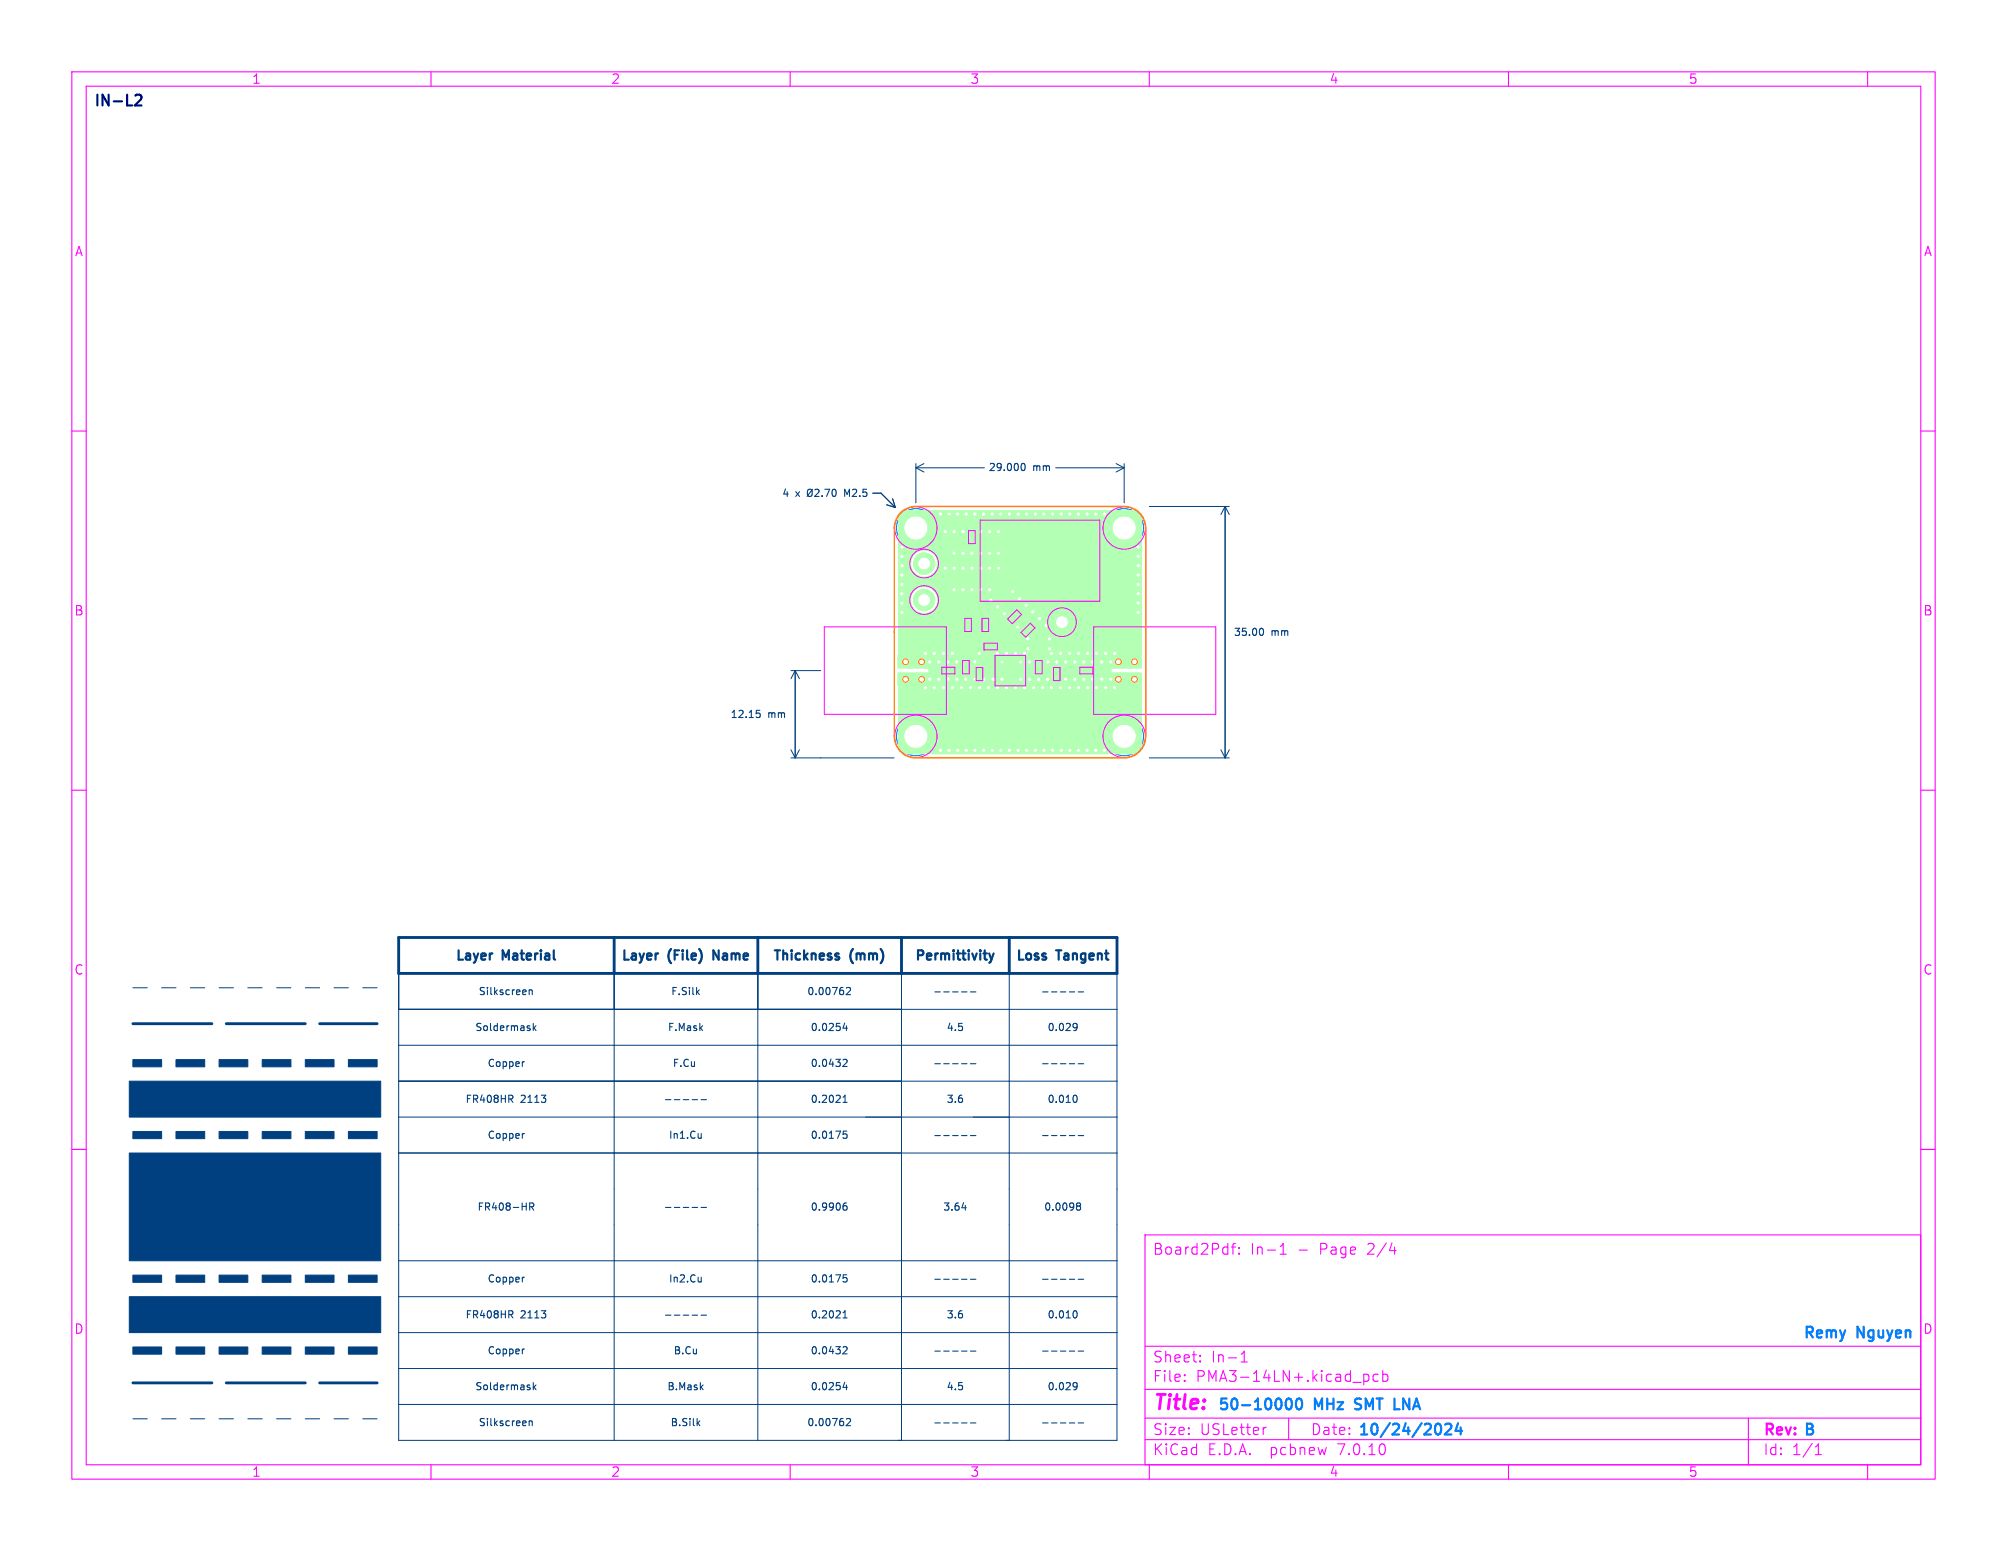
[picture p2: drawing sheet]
<svg xmlns="http://www.w3.org/2000/svg" width="279mm" height="216mm" viewBox="0 0 279 216" stroke-linecap="round" stroke-linejoin="round" font-family="sans-serif">
<path d="M179 195.2a.55 .55 0 0 1 .3-.5h.2a.94 .94 0 0 1 0 1.5h-.2a.55 .55 0 0 1-.3-.6M180.6 194.7a.36 .36 0 0 1 .6 .3 .77 .77 0 0 1-.4 1.2 1 1 0 0 1-.2-1.5zM188.6 196.1l.2 .1M188.7 194.8l-.1 .2 .1 .2M194.1 196.2h.7M200 198.2a.36 .36 0 0 1 .6 .3 .77 .77 0 0 1-.5 1.2l-.1-.1M201.2 198.3l.2-.1h.5a.41 .41 0 0 1 .1 .6l-.9 .9h1M203 198.1l-.4 1.1h1M203.3 198.7v1" fill="none" stroke="#0080ff" stroke-width=".3"/>
<g fill="none" stroke="#0080ff" stroke-width=".15">
<circle cx="127.5" cy="73.5" r="2.7"/>
<circle cx="156.5" cy="73.5" r="2.7"/>
<circle cx="127.5" cy="102.5" r="2.7"/>
<circle cx="156.5" cy="102.5" r="2.7"/>
</g>
<g fill="#b3ffb3" stroke="#b3ffb3" stroke-width=".14">
<circle cx="147.8" cy="86.6" r="1.5"/>
<circle cx="128.7" cy="83.5" r="1.5"/>
<circle cx="128.7" cy="78.4" r="1.5"/>
<circle cx="136.9" cy="104.5" r=".3"/>
<circle cx="145.7" cy="87" r=".3"/>
<circle cx="131.3" cy="91" r=".3"/>
<circle cx="150.9" cy="94.5" r=".3"/>
<circle cx="131.3" cy="95.8" r=".3"/>
<circle cx="133.3" cy="71.6" r=".3"/>
<circle cx="146.1" cy="90.3" r=".3"/>
<circle cx="129.4" cy="94.5" r=".3"/>
<circle cx="135.7" cy="94.5" r=".3"/>
<circle cx="130.1" cy="95.8" r=".3"/>
<circle cx="153.4" cy="94.5" r=".3"/>
<circle cx="153.7" cy="104.5" r=".3"/>
<circle cx="142.9" cy="104.5" r=".3"/>
<circle cx="138.9" cy="95.8" r=".3"/>
<circle cx="130.7" cy="94.5" r=".3"/>
<circle cx="158.5" cy="85.3" r=".3"/>
<circle cx="136.5" cy="82.1" r=".3"/>
<circle cx="145.9" cy="94.5" r=".3"/>
<circle cx="130.9" cy="104.5" r=".3"/>
<circle cx="148.9" cy="95.8" r=".3"/>
<circle cx="128.8" cy="91" r=".3"/>
<circle cx="144.7" cy="86.1" r=".3"/>
<circle cx="136.5" cy="74" r=".3"/>
<circle cx="152.1" cy="92.1" r=".3"/>
<circle cx="142.9" cy="71.6" r=".3"/>
<circle cx="148.9" cy="71.6" r=".3"/>
<circle cx="136.5" cy="77" r=".3"/>
<circle cx="135.7" cy="92.1" r=".3"/>
<circle cx="132.8" cy="82.1" r=".3"/>
<circle cx="145.1" cy="95.8" r=".3"/>
<circle cx="147.7" cy="71.6" r=".3"/>
<circle cx="143.3" cy="94.5" r=".3"/>
<circle cx="141" cy="82.4" r=".3"/>
<circle cx="151.3" cy="71.6" r=".3"/>
<circle cx="142.9" cy="84.2" r=".3"/>
<circle cx="138.1" cy="71.6" r=".3"/>
<circle cx="152.5" cy="71.6" r=".3"/>
<circle cx="152.7" cy="91" r=".3"/>
<circle cx="150.2" cy="91" r=".3"/>
<circle cx="148.9" cy="104.5" r=".3"/>
<circle cx="142.1" cy="92.1" r=".3"/>
<circle cx="134.5" cy="104.5" r=".3"/>
<circle cx="158.5" cy="78.7" r=".3"/>
<circle cx="135.1" cy="95.8" r=".3"/>
<circle cx="137.8" cy="82.1" r=".3"/>
<circle cx="132.1" cy="71.6" r=".3"/>
<circle cx="125.5" cy="80.1" r=".3"/>
<circle cx="141.4" cy="91" r=".3"/>
<circle cx="132.8" cy="74" r=".3"/>
<circle cx="143.8" cy="85.2" r=".3"/>
<circle cx="131.6" cy="74" r=".3"/>
<circle cx="136.3" cy="91" r=".3"/>
<circle cx="138.1" cy="104.5" r=".3"/>
<circle cx="133.2" cy="94.5" r=".3"/>
<circle cx="141.9" cy="83.3" r=".3"/>
<circle cx="130.7" cy="92.1" r=".3"/>
<circle cx="150.9" cy="92.1" r=".3"/>
<circle cx="142.1" cy="94.5" r=".3"/>
<circle cx="147.6" cy="91" r=".3"/>
<circle cx="132.8" cy="77" r=".3"/>
<circle cx="155.2" cy="95.8" r=".3"/>
<circle cx="145.3" cy="71.6" r=".3"/>
<circle cx="141.4" cy="95.8" r=".3"/>
<circle cx="152.1" cy="94.5" r=".3"/>
<circle cx="147.6" cy="95.8" r=".3"/>
<circle cx="130.9" cy="71.6" r=".3"/>
<circle cx="138.9" cy="91" r=".3"/>
<circle cx="130.1" cy="91" r=".3"/>
<circle cx="151.4" cy="95.8" r=".3"/>
<circle cx="144.1" cy="71.6" r=".3"/>
<circle cx="152.5" cy="104.5" r=".3"/>
<circle cx="125.5" cy="82.7" r=".3"/>
<circle cx="153.9" cy="91" r=".3"/>
<circle cx="131.6" cy="79.1" r=".3"/>
<circle cx="150.1" cy="104.5" r=".3"/>
<circle cx="128.8" cy="95.8" r=".3"/>
<circle cx="132.1" cy="104.5" r=".3"/>
<circle cx="141.7" cy="71.6" r=".3"/>
<circle cx="135.3" cy="82.1" r=".3"/>
<circle cx="141.7" cy="104.5" r=".3"/>
<circle cx="137.8" cy="74" r=".3"/>
<circle cx="140.1" cy="95.8" r=".3"/>
<circle cx="155.2" cy="91" r=".3"/>
<circle cx="158.5" cy="80.1" r=".3"/>
<circle cx="133.2" cy="92.1" r=".3"/>
<circle cx="138.9" cy="84.5" r=".3"/>
<circle cx="134.5" cy="94.5" r=".3"/>
<circle cx="140.5" cy="71.6" r=".3"/>
<circle cx="154.6" cy="94.5" r=".3"/>
<circle cx="151.4" cy="91" r=".3"/>
<circle cx="144.1" cy="104.5" r=".3"/>
<circle cx="146.5" cy="71.6" r=".3"/>
<circle cx="132.8" cy="79.1" r=".3"/>
<circle cx="137.8" cy="77" r=".3"/>
<circle cx="147.1" cy="92.1" r=".3"/>
<circle cx="142.6" cy="91" r=".3"/>
<circle cx="136.5" cy="79.1" r=".3"/>
<circle cx="136.3" cy="95.8" r=".3"/>
<circle cx="125.5" cy="85.3" r=".3"/>
<circle cx="143.1" cy="90.3" r=".3"/>
<circle cx="145.3" cy="104.5" r=".3"/>
<circle cx="132.6" cy="95.8" r=".3"/>
<circle cx="146.1" cy="88.9" r=".3"/>
<circle cx="158.5" cy="76.1" r=".3"/>
<circle cx="146.4" cy="91" r=".3"/>
<circle cx="136.9" cy="71.6" r=".3"/>
<circle cx="150.1" cy="71.6" r=".3"/>
<circle cx="152.7" cy="95.8" r=".3"/>
<circle cx="143.9" cy="95.8" r=".3"/>
<circle cx="142.6" cy="95.8" r=".3"/>
<circle cx="138.2" cy="94.5" r=".3"/>
<circle cx="139" cy="79.1" r=".3"/>
<circle cx="147.7" cy="104.5" r=".3"/>
<circle cx="148.4" cy="92.1" r=".3"/>
<circle cx="137.8" cy="79.1" r=".3"/>
<circle cx="137" cy="94.5" r=".3"/>
<circle cx="139" cy="74" r=".3"/>
<circle cx="150.2" cy="95.8" r=".3"/>
<circle cx="125.5" cy="81.3" r=".3"/>
<circle cx="134.1" cy="79.1" r=".3"/>
<circle cx="139.8" cy="85.4" r=".3"/>
<circle cx="137.6" cy="95.8" r=".3"/>
<circle cx="151.3" cy="104.5" r=".3"/>
<circle cx="134.5" cy="71.6" r=".3"/>
<circle cx="139.3" cy="71.6" r=".3"/>
<circle cx="149.6" cy="92.1" r=".3"/>
<circle cx="153.4" cy="92.1" r=".3"/>
<circle cx="125.5" cy="84" r=".3"/>
<circle cx="139.5" cy="92.1" r=".3"/>
<circle cx="158.5" cy="84" r=".3"/>
<circle cx="135.3" cy="77" r=".3"/>
<circle cx="158.5" cy="81.3" r=".3"/>
<circle cx="140.1" cy="91" r=".3"/>
<circle cx="153.7" cy="71.6" r=".3"/>
<circle cx="125.5" cy="77.4" r=".3"/>
<circle cx="135.3" cy="79.1" r=".3"/>
<circle cx="158.5" cy="77.4" r=".3"/>
<circle cx="144.6" cy="94.5" r=".3"/>
<circle cx="135.7" cy="71.6" r=".3"/>
<circle cx="129.4" cy="92.1" r=".3"/>
<circle cx="140.5" cy="104.5" r=".3"/>
<circle cx="132.6" cy="91" r=".3"/>
<circle cx="133.8" cy="95.8" r=".3"/>
<circle cx="134.1" cy="82.1" r=".3"/>
<circle cx="141.7" cy="87.3" r=".3"/>
<circle cx="146.5" cy="104.5" r=".3"/>
<circle cx="132" cy="94.5" r=".3"/>
<circle cx="125.5" cy="78.7" r=".3"/>
<circle cx="143.1" cy="88.9" r=".3"/>
<circle cx="137.9" cy="83.6" r=".3"/>
<circle cx="154.6" cy="92.1" r=".3"/>
<circle cx="146.4" cy="95.8" r=".3"/>
<circle cx="145.9" cy="92.1" r=".3"/>
<circle cx="158.5" cy="82.7" r=".3"/>
<circle cx="148.4" cy="94.5" r=".3"/>
<circle cx="139" cy="77" r=".3"/>
<circle cx="132" cy="92.1" r=".3"/>
<circle cx="148.9" cy="91" r=".3"/>
<circle cx="139.3" cy="104.5" r=".3"/>
<circle cx="134.1" cy="74" r=".3"/>
<circle cx="153.9" cy="95.8" r=".3"/>
<circle cx="143.3" cy="92.1" r=".3"/>
<circle cx="133.3" cy="104.5" r=".3"/>
<circle cx="139.5" cy="94.5" r=".3"/>
<circle cx="125.5" cy="76.1" r=".3"/>
<circle cx="134.1" cy="77" r=".3"/>
<circle cx="149.6" cy="94.5" r=".3"/>
<circle cx="135.7" cy="104.5" r=".3"/>
</g>
<g fill="#b3ffb3">
<path d="M124.9 91.2l34.1-.1-.1 2h-4.1v.5h4.1l.1 1.9h-34l-.1-.9h.8a.41 .41 0 0 0 .4 .4 .41 .41 0 0 0 .4-.4h1.4a.41 .41 0 0 0 .4 .4 .41 .41 0 0 0 .4-.4h26.6a.41 .41 0 0 0 .4 .4 .41 .41 0 0 0 .4-.4h1.4a.41 .41 0 0 0 .6 .3 .41 .41 0 0 0 .1-.6 .41 .41 0 0 0-.7 .1v.2h-1.4a.41 .41 0 0 0-.4-.4 .41 .41 0 0 0-.4 .4h-26.6a.41 .41 0 0 0-.4-.4 .41 .41 0 0 0-.4 .4h-1.4a.41 .41 0 0 0-.4-.4 .41 .41 0 0 0-.4 .4h-.8l.1-1h4.2v-.5h-4.2l-.1-1h.8a.41 .41 0 0 0 .4 .4 .41 .41 0 0 0 .4-.4h1.4a.41 .41 0 0 0 .4 .4 .41 .41 0 0 0 .4-.4h26.6a.41 .41 0 0 0 .4 .4 .41 .41 0 0 0 .4-.4h1.4a.41 .41 0 0 0 .6 .4 .41 .41 0 0 0 .1-.7 .41 .41 0 0 0-.7 .2v.1h-1.4a.41 .41 0 0 0-.4-.4 .41 .41 0 0 0-.4 .4h-26.6a.41 .41 0 0 0-.4-.4 .41 .41 0 0 0-.4 .4h-1.4a.41 .41 0 0 0-.4-.4 .41 .41 0 0 0-.4 .4h-.8z"/>
<path d="M125 95.5h34v8.5l-.3 .5-.6 .5h-32.1l-.6-.4-.4-.6v-1.5h.9a1.61 1.61 0 0 0 1.6 1.6 1.61 1.61 0 0 0 1.6-1.6h25.8a1.61 1.61 0 0 0 2.3 1.4 1.61 1.61 0 0 0 .2-2.7 1.61 1.61 0 0 0-2.5 1v.3h-25.8a1.61 1.61 0 0 0-1.6-1.6 1.61 1.61 0 0 0-1.6 1.6h-.9z"/>
<path d="M125.4 71.4l.6-.4h32l.6 .4 .4 .6v19.1h-34v-7.6h1.8a1.81 1.81 0 0 0 2.7 1.6 1.81 1.81 0 0 0 .2-3 1.81 1.81 0 0 0-2.8 1.2l-.1 .2h-1.8v-5.1h1.8a1.81 1.81 0 0 0 2.7 1.7 1.81 1.81 0 0 0 .2-3.1 1.81 1.81 0 0 0-2.8 1.2l-.1 .2h-1.8v-4.9h.9a1.61 1.61 0 0 0 1.6 1.6 1.61 1.61 0 0 0 1.6-1.6h25.8a1.61 1.61 0 0 0 2.3 1.4 1.61 1.61 0 0 0 .2-2.7 1.61 1.61 0 0 0-2.5 1v.3h-25.8a1.61 1.61 0 0 0-1.6-1.6 1.61 1.61 0 0 0-1.6 1.6h-.9v-1.6z"/>
</g>
<g fill="#fff" stroke="#fff" stroke-width=".14">
<circle cx="136.9" cy="104.4" r=".15"/>
<circle cx="145.7" cy="87" r=".15"/>
<circle cx="131.3" cy="90.9" r=".15"/>
<circle cx="150.9" cy="94.6" r=".15"/>
<circle cx="131.3" cy="95.7" r=".15"/>
<circle cx="133.3" cy="71.5" r=".15"/>
<circle cx="146.1" cy="90.3" r=".15"/>
<circle cx="129.4" cy="94.6" r=".15"/>
<circle cx="135.7" cy="94.6" r=".15"/>
<circle cx="130.1" cy="95.7" r=".15"/>
<circle cx="153.4" cy="94.6" r=".15"/>
<circle cx="153.7" cy="104.4" r=".15"/>
<circle cx="142.9" cy="104.4" r=".15"/>
<circle cx="138.9" cy="95.7" r=".15"/>
<circle cx="130.7" cy="94.6" r=".15"/>
<circle cx="158.4" cy="85.2" r=".15"/>
<circle cx="136.5" cy="82.1" r=".15"/>
<circle cx="145.9" cy="94.6" r=".15"/>
<circle cx="130.9" cy="104.4" r=".15"/>
<circle cx="148.9" cy="95.7" r=".15"/>
<circle cx="128.8" cy="90.9" r=".15"/>
<circle cx="144.7" cy="86.1" r=".15"/>
<circle cx="136.5" cy="74" r=".15"/>
<circle cx="152.1" cy="92.2" r=".15"/>
<circle cx="142.9" cy="71.5" r=".15"/>
<circle cx="148.9" cy="71.5" r=".15"/>
<circle cx="136.5" cy="77" r=".15"/>
<circle cx="135.7" cy="92.2" r=".15"/>
<circle cx="132.8" cy="82.1" r=".15"/>
<circle cx="145.1" cy="95.7" r=".15"/>
<circle cx="147.7" cy="71.5" r=".15"/>
<circle cx="143.3" cy="94.6" r=".15"/>
<circle cx="141" cy="82.4" r=".15"/>
<circle cx="151.3" cy="71.5" r=".15"/>
<circle cx="142.9" cy="84.2" r=".15"/>
<circle cx="138.1" cy="71.5" r=".15"/>
<circle cx="152.5" cy="71.5" r=".15"/>
<circle cx="152.7" cy="90.9" r=".15"/>
<circle cx="150.2" cy="90.9" r=".15"/>
<circle cx="148.9" cy="104.4" r=".15"/>
<circle cx="142.1" cy="92.2" r=".15"/>
<circle cx="134.5" cy="104.5" r=".15"/>
<circle cx="158.4" cy="78.8" r=".15"/>
<circle cx="135.1" cy="95.7" r=".15"/>
<circle cx="137.8" cy="82.1" r=".15"/>
<circle cx="132.1" cy="71.5" r=".15"/>
<circle cx="125.5" cy="80" r=".15"/>
<circle cx="141.4" cy="90.9" r=".15"/>
<circle cx="132.8" cy="74" r=".15"/>
<circle cx="143.8" cy="85.2" r=".15"/>
<circle cx="131.6" cy="74" r=".15"/>
<circle cx="136.3" cy="90.9" r=".15"/>
<circle cx="138.1" cy="104.4" r=".15"/>
<circle cx="133.2" cy="94.6" r=".15"/>
<circle cx="141.9" cy="83.3" r=".15"/>
<circle cx="130.7" cy="92.2" r=".15"/>
<circle cx="150.9" cy="92.2" r=".15"/>
<circle cx="142.1" cy="94.6" r=".15"/>
<circle cx="147.6" cy="90.9" r=".15"/>
<circle cx="132.8" cy="77" r=".15"/>
<circle cx="155.2" cy="95.8" r=".15"/>
<circle cx="145.3" cy="71.5" r=".15"/>
<circle cx="141.4" cy="95.7" r=".15"/>
<circle cx="152.1" cy="94.6" r=".15"/>
<circle cx="147.6" cy="95.8" r=".15"/>
<circle cx="130.9" cy="71.5" r=".15"/>
<circle cx="138.9" cy="90.9" r=".15"/>
<circle cx="130.1" cy="90.9" r=".15"/>
<circle cx="151.4" cy="95.8" r=".15"/>
<circle cx="144.1" cy="71.5" r=".15"/>
<circle cx="152.5" cy="104.4" r=".15"/>
<circle cx="125.6" cy="82.6" r=".15"/>
<circle cx="153.9" cy="90.9" r=".15"/>
<circle cx="131.6" cy="79.1" r=".15"/>
<circle cx="150.1" cy="104.5" r=".15"/>
<circle cx="128.8" cy="95.8" r=".15"/>
<circle cx="132.1" cy="104.4" r=".15"/>
<circle cx="141.7" cy="71.5" r=".15"/>
<circle cx="135.3" cy="82.1" r=".15"/>
<circle cx="141.7" cy="104.4" r=".15"/>
<circle cx="137.8" cy="74" r=".15"/>
<circle cx="140.1" cy="95.8" r=".15"/>
<circle cx="155.2" cy="90.9" r=".15"/>
<circle cx="158.4" cy="80" r=".15"/>
<circle cx="133.2" cy="92.2" r=".15"/>
<circle cx="138.9" cy="84.5" r=".15"/>
<circle cx="134.5" cy="94.6" r=".15"/>
<circle cx="140.5" cy="71.5" r=".15"/>
<circle cx="154.6" cy="94.6" r=".15"/>
<circle cx="151.4" cy="90.9" r=".15"/>
<circle cx="144.1" cy="104.5" r=".15"/>
<circle cx="146.5" cy="71.5" r=".15"/>
<circle cx="132.8" cy="79.1" r=".15"/>
<circle cx="137.8" cy="77" r=".15"/>
<circle cx="147.1" cy="92.2" r=".15"/>
<circle cx="142.6" cy="90.9" r=".15"/>
<circle cx="136.5" cy="79.1" r=".15"/>
<circle cx="136.3" cy="95.8" r=".15"/>
<circle cx="125.6" cy="85.2" r=".15"/>
<circle cx="143.1" cy="90.3" r=".15"/>
<circle cx="145.3" cy="104.5" r=".15"/>
<circle cx="132.6" cy="95.8" r=".15"/>
<circle cx="146.1" cy="88.9" r=".15"/>
<circle cx="158.4" cy="76.2" r=".15"/>
<circle cx="146.4" cy="90.9" r=".15"/>
<circle cx="136.9" cy="71.5" r=".15"/>
<circle cx="150.1" cy="71.5" r=".15"/>
<circle cx="152.7" cy="95.8" r=".15"/>
<circle cx="143.9" cy="95.8" r=".15"/>
<circle cx="142.6" cy="95.7" r=".15"/>
<circle cx="138.2" cy="94.6" r=".15"/>
<circle cx="139" cy="79.1" r=".15"/>
<circle cx="147.7" cy="104.4" r=".15"/>
<circle cx="148.4" cy="92.2" r=".15"/>
<circle cx="137.8" cy="79.1" r=".15"/>
<circle cx="137" cy="94.6" r=".15"/>
<circle cx="139" cy="74" r=".15"/>
<circle cx="150.2" cy="95.7" r=".15"/>
<circle cx="125.6" cy="81.3" r=".15"/>
<circle cx="134.1" cy="79.1" r=".15"/>
<circle cx="139.8" cy="85.4" r=".15"/>
<circle cx="137.6" cy="95.7" r=".15"/>
<circle cx="151.3" cy="104.5" r=".15"/>
<circle cx="134.5" cy="71.5" r=".15"/>
<circle cx="139.3" cy="71.5" r=".15"/>
<circle cx="149.6" cy="92.2" r=".15"/>
<circle cx="153.4" cy="92.2" r=".15"/>
<circle cx="125.6" cy="83.9" r=".15"/>
<circle cx="139.5" cy="92.2" r=".15"/>
<circle cx="158.4" cy="83.9" r=".15"/>
<circle cx="135.3" cy="77" r=".15"/>
<circle cx="158.4" cy="81.3" r=".15"/>
<circle cx="140.1" cy="90.9" r=".15"/>
<circle cx="153.7" cy="71.5" r=".15"/>
<circle cx="125.5" cy="77.5" r=".15"/>
<circle cx="135.3" cy="79.1" r=".15"/>
<circle cx="158.4" cy="77.5" r=".15"/>
<circle cx="144.6" cy="94.6" r=".15"/>
<circle cx="135.7" cy="71.5" r=".15"/>
<circle cx="129.4" cy="92.2" r=".15"/>
<circle cx="140.5" cy="104.5" r=".15"/>
<circle cx="132.6" cy="90.9" r=".15"/>
<circle cx="133.8" cy="95.7" r=".15"/>
<circle cx="134.1" cy="82.1" r=".15"/>
<circle cx="141.7" cy="87.3" r=".15"/>
<circle cx="146.5" cy="104.4" r=".15"/>
<circle cx="132" cy="94.6" r=".15"/>
<circle cx="125.5" cy="78.7" r=".15"/>
<circle cx="143.1" cy="88.9" r=".15"/>
<circle cx="137.9" cy="83.6" r=".15"/>
<circle cx="154.6" cy="92.2" r=".15"/>
<circle cx="146.4" cy="95.7" r=".15"/>
<circle cx="145.9" cy="92.2" r=".15"/>
<circle cx="158.4" cy="82.6" r=".15"/>
<circle cx="148.4" cy="94.6" r=".15"/>
<circle cx="139" cy="77" r=".15"/>
<circle cx="132" cy="92.2" r=".15"/>
<circle cx="148.9" cy="90.9" r=".15"/>
<circle cx="139.3" cy="104.5" r=".15"/>
<circle cx="134.1" cy="74" r=".15"/>
<circle cx="153.9" cy="95.7" r=".15"/>
<circle cx="143.3" cy="92.2" r=".15"/>
<circle cx="133.3" cy="104.5" r=".15"/>
<circle cx="139.5" cy="94.6" r=".15"/>
<circle cx="125.5" cy="76.2" r=".15"/>
<circle cx="134.1" cy="77" r=".15"/>
<circle cx="149.6" cy="94.6" r=".15"/>
<circle cx="135.7" cy="104.4" r=".15"/>
<circle cx="147.8" cy="86.6" r=".75"/>
<circle cx="128.6" cy="83.5" r=".75"/>
<circle cx="156.5" cy="102.5" r="1.35"/>
<circle cx="128.6" cy="78.4" r=".75"/>
<circle cx="156.5" cy="73.5" r="1.35"/>
<circle cx="127.5" cy="73.5" r="1.35"/>
<circle cx="127.5" cy="102.5" r="1.35"/>
</g>
<g fill="none" stroke="#f0f" stroke-width=".15">
<path d="M10 10h259.4v195.9h-259.4zM12 12h255.4v191.9h-255.4zM60 10v2M110 10v2M160 10v2M210 10v2M260 10v2M10 60h2M267.4 60h2M10 110h2M267.4 110h2M10 160h2"/>
<path d="M267.4 160h2M159.4 171.9h108v32h-108zM171.4 173.6h.6M172 173.1l-.3 .1-.1 .1v1.3M172.5 174.4l.1 .1-.1 .1M172.5 174.4l-.1 .1 .1 .1M172.5 173.7v.1M172.5 174.4v.2M172.5 173.7h.1l-.1 .1M172.5 173.7h-.1l.1 .1M178.2 174.6h.9M178.2 173.5l.4-.4v1.5"/>
<path d="M193.4 174.1h1M159.4 197.4h108M159.4 193.4h108M159.4 187.4h108M164.9 192.1l.1 .1-.1 .1M164.9 192.1v.1v.1M164.9 191.4v.1M164.9 192.1v.2M164.9 191.4h.1l-.1 .1M167.1 189.4v.1v.1M167.1 189.4l-.1 .1 .1 .1M167.1 188.7v.1"/>
<path d="M167.1 189.4v.2M167.1 188.7h-.1l.1 .1M172.8 189.6h.8M172.8 188.5l.4-.4v1.5M176.3 198.7l-.3 .1M179.4 197.4v3M189.9 191.3v1.5M189.9 191.4l.4-.1 .3 .3v.4l-.2 .2-.1 .1-.4-.1M191.9 191.4l-.5-.1-.3 .3v.4l.2 .2 .1 .1 .5-.1M192.5 191.4l.4-.1 .3 .3v.4l-.1 .2-.2 .1-.4-.1M192.5 190.8v1.5M243.4 197.4v6.5"/>
<path d="M60 203.9v2M110 203.9v2M159.4 200.4h108M160 203.9v2M210 203.9v2M252.7 202.5h.9M252.7 201.4l.4-.4v1.5M260 203.9v2"/>
</g>
<g fill="none" stroke="#f0f" stroke-width=".14">
<path d="M134.8 73.9h1v1.8h-1zM136.5 72.4h16.6v11.3h-16.6zM114.8 87.3h17v12.1h-17zM131.1 92.9h1.8v.9h-1.8zM134 91.9h.9v1.9h-.9zM134.3 86.1h.9v1.8h-.9zM135.9 92.9h.9v1.8h-.9zM136.7 86.1h.9v1.8h-.9zM137 89.5h1.8v1h-1.8zM138.5 91.2h4.3v4.3h-4.3zM140.3 86.2l1.3-1.3 .6 .6-1.3 1.3zM142.1 88l1.3-1.2 .7 .6-1.3 1.3z"/>
<path d="M144.1 91.9h1v1.9h-1zM146.6 92.9h1v1.8h-1zM150.3 92.9h1.8v.9h-1.8zM152.2 87.3h17.1v12.1h-17.1z"/>
<circle cx="127.5" cy="73.5" r="2.95"/>
<circle cx="128.6" cy="78.4" r="2"/>
<circle cx="156.5" cy="73.5" r="2.95"/>
<circle cx="128.6" cy="83.5" r="2"/>
<circle cx="147.8" cy="86.6" r="2"/>
<circle cx="127.5" cy="102.5" r="2.95"/>
<circle cx="156.5" cy="102.5" r="2.95"/>
</g>
<path d="M125.4 71.3l.9-.6 1.2-.2h29a3 3 0 0 1 3 3v29a3 3 0 0 1-3 3h-29a3 3 0 0 1-3-3v-29l.2-1 .3-.6z" fill="none" stroke="#ff8000" stroke-width=".2"/>
<g fill="none" stroke="#ff8000" stroke-width=".14">
<circle cx="126.1" cy="94.6" r=".41"/>
<circle cx="126.1" cy="92.1" r=".41"/>
<circle cx="128.3" cy="92.1" r=".41"/>
<circle cx="128.3" cy="94.6" r=".41"/>
<circle cx="155.7" cy="92.1" r=".41"/>
<circle cx="155.7" cy="94.6" r=".41"/>
<circle cx="157.9" cy="92.1" r=".41"/>
<circle cx="157.9" cy="94.6" r=".41"/>
</g>
<g fill="none" stroke="#004080" stroke-width=".14">
<path d="M121.5 68.7h1.1l2 1.9M123.4 70.3l1.2 .3M124.3 69.4l.3 1.2M127.5 64.5v5.5M127.5 65.1h9.5M127.5 65.1l1.1 .6M128.6 64.5l-1.1 .6M147 65.1h9.5M155.4 64.5l1.1 .6M156.5 64.5v5.5M156.5 65.1l-1.1 .6M160 70.5h11.1"/>
<path d="M170.6 70.5v35M170.6 70.5l.5 1.1M170.6 70.5l-.6 1.1M110.1 93.4h4.1M110.7 93.4v12.1M110.7 93.4l.6 1.1M110.7 93.4l-.6 1.1M110.1 105.5h14.4M110.1 104.4l.6 1.1M111.3 104.4l-.6 1.1M160 105.5h11.1M170 104.4l.6 1.1"/>
<path d="M171.1 104.4l-.5 1.1M18.5 137.5h2M22.5 137.5h2M26.5 137.5h2M30.5 137.5h2M34.5 137.5h2M38.5 137.5h2M42.5 137.5h2M46.5 137.5h2M50.5 137.5h2M85.5 135.5v65M105.5 135.5v65"/>
<path d="M140.5 135.5v65M155.5 135.5v65h-100v-65h70v65M55.5 140.5h100M55.5 145.5h100M55.5 150.5h100M55.5 155.5h100M55.5 160.5h100M55.5 175.5h100M18.5 197.5h2M22.5 197.5h2M26.5 197.5h2M30.5 197.5h2"/>
<path d="M34.5 197.5h2M38.5 197.5h2M42.5 197.5h2M46.5 197.5h2M50.5 197.5h2M55.5 180.5h100M55.5 185.5h100M55.5 190.5h100M55.5 195.5h100"/>
</g>
<g fill="none" stroke="#004080" stroke-width=".15">
<path d="M112.4 68.2l.2-.1a.34 .34 0 0 1 .5 .3v.4a.33 .33 0 0 1-.4 .3 .33 .33 0 0 1-.3-.3zM113.1 68.1l-.7 1M113.4 68.2l.4-.1 .2 .3-.6 .7h.6M114.4 69v.1M114.8 68.1h.7l-.4 1M115.9 68.2l.2-.1a.53 .53 0 0 1 .3 .5 .53 .53 0 0 1-.3 .5l-.2-.1-.1-.3zM117.9 68.8l-.3-.7v1M142.2 64.7l.2-.2a.53 .53 0 0 1 .3 .5 .53 .53 0 0 1-.3 .5l-.2-.2M105.3 98.9h.5M105.4 99.3h.2l.2 .2v.3l-.4 .1M175.6 87.5a.53 .53 0 0 1 .3 .5 .53 .53 0 0 1-.3 .5M73.7 137.8v.7"/>
<path d="M73.7 137.9l.1-.1h.2l.1 .7M97.1 138.1l.3 .4M97.4 137.8l-.4 .4M117.8 137.6l.4-.1 .2 .2-.6 .8h.6M130.1 138.1h.8M131.4 138.1h.7M132.6 138.1h.8M133.9 138.1h.7M135.1 138.1h.8M145.1 138.1h.8M146.4 138.1h.7M147.6 138.1h.8"/>
<path d="M148.9 138.1h.7M150.1 138.1h.8M71.1 153l.3 .5M71.3 152.5l.1 .1-.1 .3M73 157.8h-.2M73 147.8h-.2M74.2 142.5v1M74.3 143.1l.3 .4M74.6 142.8l-.4 .4M92.6 153.1h.8M93.9 153.1h.7M95.1 153.1h.8"/>
<path d="M96.4 153.1h.7M97.6 153.1h.8M97.6 157.8v.7M97.6 158.4l-.1 .1M117.4 152.7l.2-.2v1M117.4 153.5h.5M117.4 147.5h.3l.2 .2-.6 .8h.6M117.4 157.9l.3-.1 .2 .2-.1 .4h-.4M117.4 157.5h.5M117.6 142.4l-.2 .7h.6M117.8 142.8v.7M130.1 158.1h.8"/>
<path d="M130.1 148.1h.8M131.4 158.1h.7M131.4 148.1h.7M132.6 158.1h.8M132.6 148.1h.8M133.9 158.1h.7M133.9 148.1h.7M135.1 158.1h.8M135.1 148.1h.8M145.1 158.1h.8M145.1 148.1h.8M146.4 158.1h.7"/>
<path d="M146.4 148.1h.7M147.6 158.1h.8M147.6 148.1h.8M148.9 158.1h.7M148.9 148.1h.7M149.6 142.5l.3 .1a.66 .66 0 0 1-.2 .9h-.2M149.6 152.5a.53 .53 0 0 1 .4 .5 .53 .53 0 0 1-.4 .5M150 142.9l-.2 .2h-.2M150.1 158.1h.8M150.1 148.1h.8M73 177.8h-.2M73.7 168l.5-.1 .1-.1v-.2l-.6-.1v1"/>
<path d="M74 168l.3 .5M92.6 168.1h.8M93.9 168.1h.7M95.1 168.1h.8M96.4 168.1h.7M97.6 168.1h.8M97.6 177.8v.7M97.6 178.4l-.1 .1M117.4 167.9l.3-.1 .2 .2-.1 .4-.3 .1-.1-.1M117.4 177.9l.3-.1 .2 .2-.1 .4h-.4M117.4 177.5h.5M117.8 167.5h-.3l-.1 .2"/>
<path d="M130.1 178.1h.8M131.4 178.1h.7M132.6 178.1h.8M133.9 178.1h.7M133.9 168.1h.6M134.4 167.8v.7M135.1 178.1h.8M145.1 178.1h.8M146.4 178.1h.7M147.6 178.1h.8M148.9 178.1h.7M149.9 167.8l.1 .1"/>
<path d="M149.9 167.6l.1-.1h.3l.1 .2-.2 .2M150 167.9h.2M150 167.9l-.1 .1M150.1 178.1h.8M150.2 167.9l.2 .2v.3l-.2 .1-.3-.1M71.1 183l.3 .5M71.3 182.5l.1 .1-.1 .3M73 187.8h-.2M73.7 197.8v.7M73.7 197.9l.1-.1h.2l.1 .7M74.2 192.5v1M74.3 193.1l.3 .4"/>
<path d="M74.6 192.8l-.4 .4M92.6 183.1h.8M93.9 183.1h.7M95.1 183.1h.8M96.4 183.1h.7M97.1 198.1l.3 .4M97.4 197.8l-.4 .4M97.6 183.1h.8M117.4 183.5h.5M117.4 182.7l.2-.2v1M117.4 187.5h.3l.2 .2-.6 .8h.6M117.6 192.4l-.2 .7h.6"/>
<path d="M117.8 197.6l.4-.1 .2 .2-.6 .8h.6M117.8 192.8v.7M130.1 188.1h.8M130.1 198.1h.8M131.4 188.1h.7M131.4 198.1h.7M132.6 188.1h.8M132.6 198.1h.8M133.9 188.1h.7M133.9 198.1h.7M135.1 188.1h.8M135.1 198.1h.8"/>
<path d="M145.1 188.1h.8M145.1 198.1h.8M146.4 188.1h.7M146.4 198.1h.7M147.6 188.1h.8M147.6 198.1h.8M148.9 188.1h.7M148.9 198.1h.7M149.6 192.5l.3 .1a.66 .66 0 0 1-.2 .9h-.2M149.6 182.5a.53 .53 0 0 1 .4 .5 .53 .53 0 0 1-.4 .5M150 192.9l-.1 .1-.3 .1M150.1 188.1h.8"/>
<path d="M150.1 198.1h.8"/>
</g>
<g fill="none" stroke="#004080" stroke-width=".3">
<path d="M68.6 132.7l-.3 .1M77.1 132.3v1.1l.2 .2M91.6 132.7l-.2 .1M93.4 132.1v.1M97.3 132.1l.1 .1M99.3 133.6v-1.3l.8 1.3M116.8 132.8l-.3-.1-.2 .2v.2l.5 .1v.3h-.5M118.8 132.1l-.1 .1M122.6 132.1v.1M136.9 132.7h.5M137.1 132.3v1.1v.1l.3 .1M137.7 132.7l.3 .9"/>
<path d="M138 133.6l-.1 .3-.2 .1M138.3 132.7l-.3 .9M145.6 133.2v.3"/>
</g>
<path d="M55.5 130.5h100v5h-100zM85.5 130.5v5M105.5 130.5v5M125.5 130.5v5M140.5 130.5v5M18.5 142.5h11M31.5 142.5h11M44.5 142.5h8M18.5 192.5h11M31.5 192.5h11M44.5 192.5h8" fill="none" stroke="#004080" stroke-width=".4"/>
<g fill="#004080" stroke="#004080" stroke-width=".14">
<path d="M18.5 147.5h4v1h-4z"/>
<path d="M18.5 157.5h4v1h-4z"/>
<path d="M18.5 177.5h4v1h-4z"/>
<path d="M18.5 187.5h4v1h-4z"/>
<path d="M24.5 147.5h4v1h-4z"/>
<path d="M24.5 157.5h4v1h-4z"/>
<path d="M24.5 177.5h4v1h-4z"/>
<path d="M24.5 187.5h4v1h-4z"/>
<path d="M30.5 147.5h4v1h-4z"/>
<path d="M30.5 157.5h4v1h-4z"/>
<path d="M30.5 177.5h4v1h-4z"/>
<path d="M30.5 187.5h4v1h-4z"/>
<path d="M36.5 147.5h4v1h-4z"/>
<path d="M36.5 157.5h4v1h-4z"/>
<path d="M36.5 177.5h4v1h-4z"/>
<path d="M36.5 187.5h4v1h-4z"/>
<path d="M42.5 147.5h4v1h-4z"/>
<path d="M42.5 157.5h4v1h-4z"/>
<path d="M42.5 177.5h4v1h-4z"/>
<path d="M42.5 187.5h4v1h-4z"/>
<path d="M48.5 147.5h4v1h-4z"/>
<path d="M48.5 157.5h4v1h-4z"/>
<path d="M48.5 177.5h4v1h-4z"/>
<path d="M48.5 187.5h4v1h-4z"/>
<path d="M18 150.5h35v5h-35z"/>
<path d="M18 160.5h35v15h-35z"/>
<path d="M18 180.5h35v5h-35z"/>
</g>
<path d="M18.8 13.3l.3-.1h.5a.41 .41 0 0 1 0 .6l-.8 .9h.9" fill="none" stroke="#000080" stroke-width=".3"/>
<text font-size="2.8" fill="#f0f" x="160.4" y="196.8">Title:</text>
<text font-size="2.1" fill="#000080" x="13" y="15.2">IN-L2</text>
<g font-size="2.1" fill="#f0f">
<text x="160.4" y="174.9">Board2Pdf:</text>
<text x="174" y="174.9">In-1</text>
<text x="180.7" y="174.9">-</text>
<text x="183.9" y="174.9">Page</text>
<text x="190.6" y="174.9">2/4</text>
<text x="160.4" y="189.9">Sheet:</text>
<text x="168.6" y="189.9">In-1</text>
<text x="160.4" y="192.6">File:</text>
<text x="166.5" y="192.6">PMA3-14LN+.kicad_pcb</text>
<text x="160.4" y="202.8">KiCad</text>
<text x="160.4" y="200">Size:</text>
<text x="167" y="200">USLetter</text>
<text x="168.1" y="202.8">E.D.A.</text>
<text x="177" y="202.8">pcbnew</text>
<text x="182.4" y="200">Date:</text>
<text x="186.5" y="202.8">7.0.10</text>
<text x="245.4" y="200.2">Rev: B</text>
<text x="245.4" y="202.8">Id:</text>
<text x="249.5" y="202.8">1/1</text>
</g>
<g font-size="2.1" fill="#0080ff">
<text x="250.8" y="186.7">Remy</text>
<text x="258.4" y="186.7">Nguyen</text>
<text x="169.5" y="196.7">50-10000</text>
<text x="183.1" y="196.7">MHz</text>
<text x="189.3" y="196.7">SMT</text>
<text x="195.4" y="196.7">LNA</text>
<text x="189" y="200.2">10/24/2024</text>
</g>
<g font-size="1.8" fill="#f0f">
<text x="35" y="11.9">1</text>
<text x="85" y="11.9">2</text>
<text x="135" y="11.9">3</text>
<text x="185" y="11.9">4</text>
<text x="235" y="11.9">5</text>
<text x="10.3" y="35.9">A</text>
<text x="267.7" y="35.9">A</text>
<text x="10.3" y="85.9">B</text>
<text x="267.7" y="85.9">B</text>
<text x="10.3" y="135.9">C</text>
<text x="267.7" y="135.9">C</text>
<text x="10.3" y="185.9">D</text>
<text x="267.7" y="185.9">D</text>
<text x="35" y="205.8">1</text>
<text x="85" y="205.8">2</text>
<text x="135" y="205.8">3</text>
<text x="185" y="205.8">4</text>
<text x="235" y="205.8">5</text>
</g>
<g font-size="1.8" fill="#004080">
<text x="63.2" y="134.1">Layer</text>
<text x="70" y="134.1">Material</text>
<text x="86.3" y="134.1">Layer</text>
<text x="93.1" y="134.1">(File)</text>
<text x="100" y="134.1">Name</text>
<text x="107.4" y="134.1">Thickness</text>
<text x="118.4" y="134.1">(mm)</text>
<text x="127.2" y="134.1">Permittivity</text>
<text x="141.2" y="134.1">Loss</text>
<text x="147.2" y="134.1">Tangent</text>
</g>
<g font-size="1.4" fill="#004080">
<text x="137.5" y="65.8">29.000</text>
<text x="143.8" y="65.8">mm</text>
<text x="108.8" y="69.4">4</text>
<text x="110.8" y="69.4">x</text>
<text x="118" y="69.4">M2.5</text>
<text x="171.7" y="88.7">35.00</text>
<text x="177" y="88.7">mm</text>
<text x="101.6" y="100.1">12.15</text>
<text x="106.9" y="100.1">mm</text>
<text x="66.1" y="143.7">Soldermask</text>
<text x="66.5" y="138.7">Silkscreen</text>
<text x="92.9" y="143.7">F.Mask</text>
<text x="93.3" y="138.7">F.Silk</text>
<text x="112.3" y="138.7">0.00762</text>
<text x="112.8" y="143.7">0.0254</text>
<text x="131.7" y="143.7">4.5</text>
<text x="145.7" y="143.7">0.029</text>
<text x="67.8" y="148.7">Copper</text>
<text x="93.6" y="148.7">F.Cu</text>
<text x="112.8" y="148.7">0.0432</text>
<text x="64.7" y="153.7">FR408HR</text>
<text x="72.5" y="153.7">2113</text>
<text x="112.8" y="153.7">0.2021</text>
<text x="131.7" y="153.7">3.6</text>
<text x="145.7" y="153.7">0.010</text>
<text x="67.8" y="158.7">Copper</text>
<text x="93" y="158.7">In1.Cu</text>
<text x="112.8" y="158.7">0.0175</text>
<text x="66.4" y="168.7">FR408-HR</text>
<text x="112.8" y="168.7">0.9906</text>
<text x="131.2" y="168.7">3.64</text>
<text x="145.3" y="168.7">0.0098</text>
<text x="67.8" y="178.7">Copper</text>
<text x="93" y="178.7">In2.Cu</text>
<text x="112.8" y="178.7">0.0175</text>
<text x="64.7" y="183.7">FR408HR</text>
<text x="72.5" y="183.7">2113</text>
<text x="112.8" y="183.7">0.2021</text>
<text x="131.7" y="183.7">3.6</text>
<text x="145.7" y="183.7">0.010</text>
<text x="67.8" y="188.7">Copper</text>
<text x="93.7" y="188.7">B.Cu</text>
<text x="112.8" y="188.7">0.0432</text>
<text x="66.1" y="193.7">Soldermask</text>
<text x="92.8" y="193.7">B.Mask</text>
<text x="112.8" y="193.7">0.0254</text>
<text x="131.7" y="193.7">4.5</text>
<text x="145.7" y="193.7">0.029</text>
<text x="66.5" y="198.7">Silkscreen</text>
<text x="93.3" y="198.7">B.Silk</text>
<text x="112.3" y="198.7">0.00762</text>
</g>
</svg>
